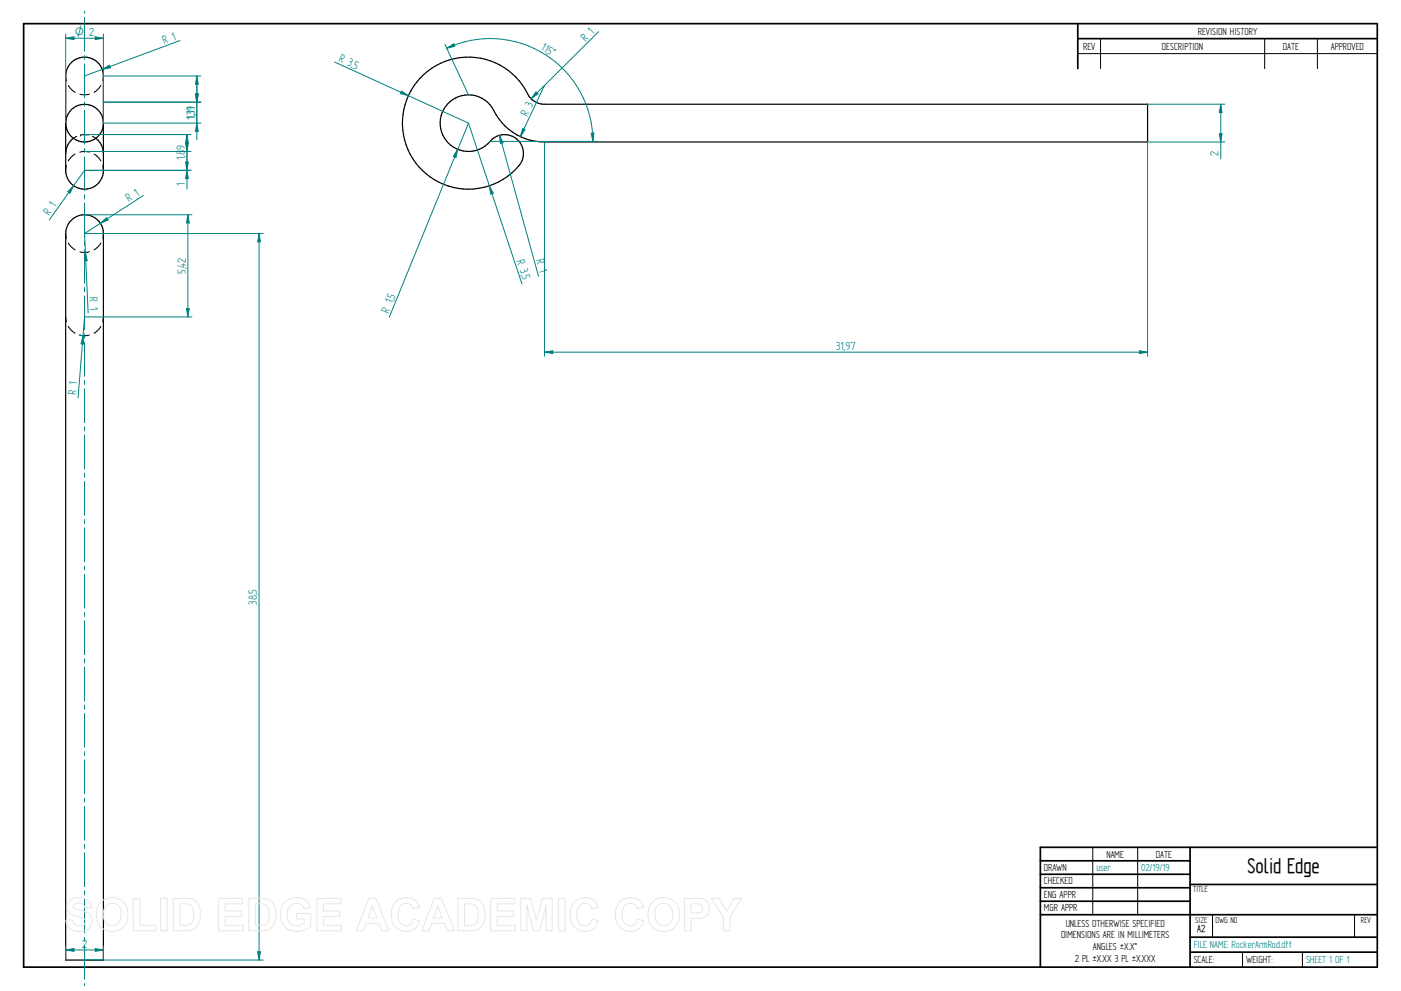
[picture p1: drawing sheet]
<svg xmlns="http://www.w3.org/2000/svg" width="594mm" height="420mm" viewBox="0 0 594 420" stroke-linecap="round" stroke-linejoin="round" font-family="sans-serif">
<g fill="none" stroke="#000" stroke-width=".72">
<path d="M10 10h574v400h-574zM457 10v19.1M457 16.4h127M504.6 359.2v50.8M584 359.2h-142.9v50.8M441.1 365h63.5M441.1 370.7h63.5M441.1 376.4h63.5M504.6 375h79.4M441.1 382.1h63.5M441.1 387.8h142.9M504.6 397.3h79.4"/>
<path d="M504.6 403.7h79.4"/>
</g>
<g fill="none" stroke="#000" stroke-width=".42">
<path d="M466.7 16.4v12.7M536.3 16.4v12.7M558.6 16.4v12.7M27.8 32.2l.3 2.1M29 36.2l.8 1.3 2.1 1.6M33.9 39.9l1.9 .3 2.1-.3M42.8 36.2l-.9 1.3-2 1.6M43.9 32.2l-.3 2M457 22.7h127M32.5 57.8l-1.4 .8M34.2 57.2h.1M34.2 57.2h3.3"/>
<path d="M39.2 57.8l1.4 .8M28.1 70.2l-.3 2M31.8 65.3l-2 1.7-.9 1.2M37.9 64.5l-2.1-.3-2 .3M39.9 65.3l1.2 .9 1.7 2M43.6 70.1l.3 2.1M27.8 99l.3 2.1M43.9 99l-.3 2M29 103.1l.8 1.2 2.1 1.7M33.9 106.8l1.9 .2 2.1-.2M42.8 103l-1.7 2.1-1.2 .8M27.8 134.4l.3 2"/>
<path d="M28.9 138.3l.9 1.3 2 1.7M42.8 138.4l-.9 1.2-2 1.7M43.9 134.4l-.3 2M33.8 142.1l2 .3 2.1-.3M463.4 359.2v28.6M482.4 359.2v28.6M514.2 387.9v9.4M574.4 387.9v9.4M526.9 403.7v6.3M552.3 403.7v6.3"/>
</g>
<path d="M29.8 27a8 8 0 0 1 8.9-2.3 8 8 0 0 1 5.2 7.5v40a8 8 0 0 1-8.1 8 8 8 0 0 1-8-8v-40l.4-2.2zM178.1 33.1a28.1 28.1 0 0 1 46.2 7.6 8 8 0 0 0 6.6 3.5h255.7v16h-255.7a24.4 24.4 0 0 1-22.2-14.6 12 12 0 0 0-18-2.3 12 12 0 0 0 0 18 12 12 0 0 0 17.9-2.2 8.1 8.1 0 0 1 11.7 1.1 8.1 8.1 0 0 1-1.7 11.6 28 28 0 0 1-39.3 .6 28 28 0 0 1-1.2-39.3zM27.9 51.6a8 8 0 0 1 12.1-6.2 8 8 0 0 1 0 13.6 8 8 0 0 1-12.1-6.2M31.1 58.6a8.2 8.2 0 0 0-3.3 6.5M40.6 58.6a8 8 0 0 1 3.3 6.5M30.6 93a8 8 0 0 1 8.6-1.2 8 8 0 0 1 4.7 7.2v308h-16.1v-308l.4-2.2a7.4 7.4 0 0 1 2.4-3.8z" fill="none" stroke="#000" stroke-width=".51"/>
<path d="M27.8 401v6M27.8 402.8l3.6-.6v1.2zM43.9 401v6" fill="none" stroke="#008080" stroke-width=".42"/>
<path d="M27.8 402.8l3.6-.6v1.2z" fill="#008080"/>
<path d="M40.4 402.2l3.5 .6-3.5 .6z" fill="none" stroke="#008080" stroke-width=".42"/>
<path d="M40.4 402.2l3.5 .6-3.5 .6z" fill="#008080"/>
<path d="M35.8 99h75.8M109.8 99l.6 3.5h-1.1zM27.8 402.8h16.1M35.8 407h75.8" fill="none" stroke="#008080" stroke-width=".42"/>
<path d="M109.8 99l.6 3.5h-1.1z" fill="#008080"/>
<path d="M109.3 403.5h1.1l-.6 3.5z" fill="none" stroke="#008080" stroke-width=".42"/>
<path d="M109.3 403.5h1.1l-.6 3.5z" fill="#008080"/>
<path d="M42.6 94.7l2.6-2.4 .6 1zM60.8 82.8l-25 16.2M109.8 99v308" fill="none" stroke="#008080" stroke-width=".42"/>
<path d="M42.6 94.7l2.6-2.4 .6 1z" fill="#008080"/>
<path d="M35.8 99l1.6 33.6M36.2 107l.8 3.5h-1.2z" fill="none" stroke="#008080" stroke-width=".42"/>
<path d="M36.2 107l.8 3.5h-1.2z" fill="#008080"/>
<path d="M35.8 134.4l-2.7 34.3M33.5 142l2.3 .4M35.2 142.3l.3 3.6-1.1-.1z" fill="none" stroke="#008080" stroke-width=".42"/>
<path d="M35.2 142.3l.3 3.6-1.1-.1z" fill="#008080"/>
<path d="M35.8 91.1h45.6M35.8 134.4h45.6M79.1 130.9h1.2l-.6 3.5z" fill="none" stroke="#008080" stroke-width=".42"/>
<path d="M79.1 130.9h1.2l-.6 3.5z" fill="#008080"/>
<path d="M79.7 91.1l.6 3.4h-1.2z" fill="none" stroke="#008080" stroke-width=".42"/>
<path d="M79.7 91.1l.6 3.4h-1.2z" fill="#008080"/>
<path d="M35.8 72.2l-14.9 21.1M28.7 81.2l2.5-2.5-1.5 3.2zM79.7 91.1v43.3" fill="none" stroke="#008080" stroke-width=".42"/>
<path d="M28.7 81.2l2.5-2.5-1.5 3.2z" fill="#008080"/>
<path d="M35.8 72.2h45.2M35.8 64.2h45.2M79.3 72.2l.5 3.5h-1.1z" fill="none" stroke="#008080" stroke-width=".42"/>
<path d="M79.3 72.2l.5 3.5h-1.1z" fill="#008080"/>
<path d="M78.7 60.7h1.1l-.5 3.5z" fill="none" stroke="#008080" stroke-width=".42"/>
<path d="M78.7 60.7h1.1l-.5 3.5z" fill="#008080"/>
<path d="M35.8 57.1h45.2M79.3 57.2v22.9M35.8 72.2h45.2M78.7 68.7h1.1l-.5 3.5z" fill="none" stroke="#008080" stroke-width=".42"/>
<path d="M78.7 68.7h1.1l-.5 3.5z" fill="#008080"/>
<path d="M79.3 57.1l.5 3.5h-1.1z" fill="none" stroke="#008080" stroke-width=".42"/>
<path d="M79.3 57.1l.5 3.5h-1.1z" fill="#008080"/>
<path d="M27.8 14.4v37.8M40.4 15.6l3.5 .6-3.5 .6zM43.9 14.4v37.8M79.3 57.1v15.1" fill="none" stroke="#008080" stroke-width=".42"/>
<path d="M40.4 15.6l3.5 .6-3.5 .6z" fill="#008080"/>
<path d="M27.8 16.2l3.6-.6v1.2z" fill="none" stroke="#008080" stroke-width=".42"/>
<path d="M27.8 16.2l3.6-.6v1.2z" fill="#008080"/>
<path d="M27.8 16.2h16.1M76.3 17.2l-40.5 15M43.4 29.4l3-1.8 .5 1.1z" fill="none" stroke="#008080" stroke-width=".42"/>
<path d="M43.4 29.4l3-1.8 .5 1.1z" fill="#008080"/>
<path d="M43.9 32.2h41.3M82.9 39.8h1.2l-.6 3.5zM43.9 43.3h41.3" fill="none" stroke="#008080" stroke-width=".42"/>
<path d="M82.9 39.8h1.2l-.6 3.5z" fill="#008080"/>
<path d="M83.5 32.2l.6 3.5h-1.2z" fill="none" stroke="#008080" stroke-width=".42"/>
<path d="M83.5 32.2l.6 3.5h-1.2z" fill="#008080"/>
<path d="M83.5 32.2v19.8M43.9 52.2h41.3M43.9 43.3h41.3M83.5 52.2l.6 3.5h-1.2z" fill="none" stroke="#008080" stroke-width=".42"/>
<path d="M83.5 52.2l.6 3.5h-1.2z" fill="#008080"/>
<path d="M82.9 39.8h1.2l-.6 3.5z" fill="none" stroke="#008080" stroke-width=".42"/>
<path d="M82.9 39.8h1.2l-.6 3.5z" fill="#008080"/>
<path d="M83.5 36.3v22.9M198.7 52.2l-33.6 82.2M194.1 63.3l-.8 3.5-1.1-.5z" fill="none" stroke="#008080" stroke-width=".42"/>
<path d="M194.1 63.3l-.8 3.5-1.1-.5z" fill="#008080"/>
<path d="M230.9 36.2l-10.3 21.7M221.6 54.5l1 .5-2 2.9z" fill="none" stroke="#008080" stroke-width=".42"/>
<path d="M221.6 54.5l1 .5-2 2.9z" fill="#008080"/>
<path d="M253.8 13.5l-28.6 28.4M227.3 39l.8 .8-2.9 2.1z" fill="none" stroke="#008080" stroke-width=".42"/>
<path d="M227.3 39l.8 .8-2.9 2.1z" fill="#008080"/>
<path d="M141.9 26.3l56.8 25.9M170.2 38.6l3 2-3.5-.9z" fill="none" stroke="#008080" stroke-width=".42"/>
<path d="M170.2 38.6l3 2-3.5-.9z" fill="#008080"/>
<path d="M211.8 57.4l16.6 59.8M211.8 57.4l1.5 3.2-1.1 .3z" fill="none" stroke="#008080" stroke-width=".42"/>
<path d="M211.8 57.4l1.5 3.2-1.1 .3z" fill="#008080"/>
<path d="M198.7 52.2l22.6 68.2M207.5 78.8l1.7 3.1-1.1 .4z" fill="none" stroke="#008080" stroke-width=".42"/>
<path d="M207.5 78.8l1.7 3.1-1.1 .4z" fill="#008080"/>
<path d="M230.9 60.2v90.8M486.6 60.2v90.8M230.9 149.3l3.5-.6v1.2z" fill="none" stroke="#008080" stroke-width=".42"/>
<path d="M230.9 149.3l3.5-.6v1.2z" fill="#008080"/>
<path d="M483.1 148.7l3.5 .6-3.5 .6z" fill="none" stroke="#008080" stroke-width=".42"/>
<path d="M483.1 148.7l3.5 .6-3.5 .6z" fill="#008080"/>
<path d="M486.6 44.2h32.8M517.6 44.2l.6 3.5h-1.1zM486.6 60.2h32.8M230.9 149.3h255.7" fill="none" stroke="#008080" stroke-width=".42"/>
<path d="M517.6 44.2l.6 3.5h-1.1z" fill="#008080"/>
<path d="M517.1 56.7h1.1l-.6 3.5z" fill="none" stroke="#008080" stroke-width=".42"/>
<path d="M517.1 56.7h1.1l-.6 3.5z" fill="#008080"/>
<path d="M188.7 18.8l10 21.4M207.8 59.9h45.3M250.7 56.5l1.1-.1-.4 3.5zM517.6 44.2v23.2" fill="none" stroke="#008080" stroke-width=".42"/>
<path d="M250.7 56.5l1.1-.1-.4 3.5z" fill="#008080"/>
<path d="M189.4 20.4l3-1.9 .5 1.1z" fill="none" stroke="#008080" stroke-width=".42"/>
<path d="M189.4 20.4l3-1.9 .5 1.1z" fill="#008080"/>
<g fill="none" stroke="#008080" stroke-width=".42">
<path d="M35.8 4.8v.8M35.8 7.4v14.4M35.8 23.6v1.7M35.8 27.1v14.3M189.4 20.4a43.5 43.5 0 0 1 62 39.5M35.8 43.3v1.7M35.8 46.7v14.4M35.8 62.9v1.7M35.8 66.4v14.4M35.8 82.6v1.7M35.8 86.1v14.4M35.8 102.3v1.7"/>
<path d="M35.8 105.8v14.3M35.8 122v1.7M35.8 125.4v14.4M35.8 141.6v1.7M35.8 145.1v14.4M35.8 161.3v1.7M35.8 164.8v14.4M35.8 181v1.7M35.8 184.4v14.4M35.8 200.7v1.7M35.8 204.1v14.4M35.8 220.3v1.7"/>
<path d="M35.8 223.8v14.4M35.8 240v1.7M35.8 243.5v14.4M35.8 259.7v1.7M35.8 263.1v14.4M35.8 279.3v1.8M35.8 282.8v14.4M35.8 299v1.7M35.8 302.5v14.4M35.8 318.7v1.7M35.8 322.2v14.3M35.8 338.4v1.7"/>
<path d="M35.8 341.8v14.4M35.8 358v1.7M35.8 361.5v14.4M35.8 377.7v1.7M35.8 381.2v14.4M35.8 397.4v1.7M35.8 400.9v14.3M35.8 417v.9"/>
</g>
<g fill="none" stroke="#e6e6e6" stroke-width=".42">
<path d="M29.6 381.8a6.5 6.5 0 0 1 8.5 .8l.6 2.2-2.8 .1a2.7 2.7 0 0 0-2.1-2 2.7 2.7 0 0 0-2.7 1.1 1.87 1.87 0 0 0 2.2 1.8l1.4 .4a4.4 4.4 0 0 1 4 6.2 6.4 6.4 0 0 1-9.1 1.3l-1.2-1.8-.5-1.7 2.7-.3a2.94 2.94 0 0 0 2.6 2.6 2.94 2.94 0 0 0 3.1-1.9 2.67 2.67 0 0 0-2.9-1.8 4.9 4.9 0 0 1-5-4.3l.4-1.6zM42.8 382.4a6.9 6.9 0 0 1 8.3-.8 6.9 6.9 0 0 1 3 7.7 6.7 6.7 0 0 1-8 5.5 6.7 6.7 0 0 1-5.1-8.3 6.1 6.1 0 0 1 1.8-4.1zM44.8 384.2a3.9 3.9 0 0 1 4.6-.8 3.9 3.9 0 0 1 2 4.3 3.8 3.8 0 0 1-1.9 4.3 3.8 3.8 0 0 1-4.6-.7 6.6 6.6 0 0 1-.1-7.1zM56.5 381h2.8v11.3h6.9v2.3h-9.7zM68.1 380.9h2.8v13.7h-2.8zM73.5 380.9h5a5.9 5.9 0 0 1 6.5 7 5.9 5.9 0 0 1-6.3 6.7h-5.2zM76.3 383.2h1.8a3.4 3.4 0 0 1 4 3.9v1.2a3.2 3.2 0 0 1-3.8 4h-2zM92.7 380.9h10.2v2.3h-7.4v3h6.9v2.4h-6.9v3.7h7.7v2.3h-10.5zM105.5 380.9h5.1a5.9 5.9 0 0 1 6.4 7 5.9 5.9 0 0 1-6.3 6.7h-5.2zM108.3 383.2h1.9a3.4 3.4 0 0 1 4 3.9v1.2a3.2 3.2 0 0 1-3.8 4h-2.1zM120.9 382.4a7.3 7.3 0 0 1 9.7 .1l1 2.2-2.7 .5a3.7 3.7 0 0 0-4.6-2 3.7 3.7 0 0 0-2.5 4.4 4.2 4.2 0 0 0 2.2 4.5 4.2 4.2 0 0 0 5-.8v-1.7h-3.2v-2.3h6v5.4a8.1 8.1 0 0 1-11.8-.8 8.3 8.3 0 0 1 .9-9.5zM134.4 380.9h10.2v2.3h-7.4v3h6.9v2.4h-6.9v3.7h7.6v2.3h-10.4z"/>
<path d="M156.4 380.9h3l5.5 13.7h-3l-1.2-3.1h-5.5l-1.1 3.1h-3zM157.9 384.1l1.9 5.1h-3.7zM167.7 382.5a6 6 0 0 1 10.2 2.1l-2.8 .7a3.2 3.2 0 0 0-3.9-2.2 3.2 3.2 0 0 0-2.4 3.8 4.6 4.6 0 0 0 2.5 5.5 3.2 3.2 0 0 0 4-2.8l2.6 .8a6.1 6.1 0 0 1-7.2 4.3 6.1 6.1 0 0 1-4.8-6.8 7.7 7.7 0 0 1 1.8-5.4zM184.1 380.9h3.1l5.5 13.7h-3l-1.2-3.1h-5.5l-1.1 3.1h-3zM185.7 384.1l1.9 5.1h-3.8zM194.2 380.9h5a5.9 5.9 0 0 1 6.5 7 5.9 5.9 0 0 1-6.3 6.7h-5.2zM197 383.2h1.8a3.4 3.4 0 0 1 4 3.9v1.2a3.2 3.2 0 0 1-3.8 4h-2zM208.1 380.9h10.2v2.3h-7.4v3h6.9v2.4h-6.9v3.7h7.6v2.3h-10.4zM220.8 380.9h4.2l2.5 9.3 2.4-9.3h4.2v13.7h-2.5l-.1-10.8-2.7 10.8h-2.7l-2.7-10.8v10.8h-2.6zM236.8 380.9h2.8v13.7h-2.8zM243.5 382.5a6 6 0 0 1 10.2 2.1l-2.8 .7a3.2 3.2 0 0 0-3.8-2.2 3.2 3.2 0 0 0-2.4 3.8 4.6 4.6 0 0 0 2.4 5.5 3.2 3.2 0 0 0 4-2.8l2.6 .8a6.1 6.1 0 0 1-7.2 4.3 6.1 6.1 0 0 1-4.7-6.8 7.7 7.7 0 0 1 1.7-5.4zM262.7 382.5a6 6 0 0 1 10.2 2.1l-2.7 .7a3.2 3.2 0 0 0-3.9-2.2 3.2 3.2 0 0 0-2.4 3.8 4.6 4.6 0 0 0 2.4 5.5 3.2 3.2 0 0 0 4-2.8l2.7 .8a6.1 6.1 0 0 1-7.2 4.3 6.1 6.1 0 0 1-4.8-6.8 7.7 7.7 0 0 1 1.7-5.4z"/>
<path d="M276.7 382.4a6.9 6.9 0 0 1 8.3-.8 6.9 6.9 0 0 1 3 7.7 6.7 6.7 0 0 1-8.1 5.5 6.7 6.7 0 0 1-5.1-8.3 6.1 6.1 0 0 1 1.9-4.1zM278.7 384.2a3.9 3.9 0 0 1 4.6-.8 3.9 3.9 0 0 1 1.9 4.3 3.8 3.8 0 0 1-1.8 4.3 3.8 3.8 0 0 1-4.7-.7 6.6 6.6 0 0 1 0-7.1zM290.3 380.9h5.2a4.4 4.4 0 0 1 5.4 4.3 4.4 4.4 0 0 1-5.4 4.2h-2.4v5.2h-2.8zM293.1 383.2h1.8a2.1 2.1 0 0 1 2.6 .6 2.1 2.1 0 0 1 0 2.6 3.4 3.4 0 0 1-2.9 .7h-1.5zM301.6 380.9h3.3l3.2 5.4 3.2-5.4h3.2l-5 7.9v5.8h-2.8v-5.8z"/>
</g>
<text font-size="10.1" x="529" y="370.2">Solid Edge</text>
<g font-size="5.6" fill="#008080">
<text x="37.8" y="15.3">2</text>
<text x="248.3" y="17.7" transform="rotate(-45 248.3 17.7)">R 1</text>
<text x="69.6" y="18.7" transform="rotate(-20 69.6 18.7)">R 1</text>
<text x="229.1" y="20.7" transform="rotate(33 229.1 20.7)">115°</text>
<text x="143.3" y="26" transform="rotate(25 143.3 26)">R 3,</text>
<text x="149.3" y="28.7" transform="rotate(25 149.3 28.7)">5</text>
<text x="82.6" y="50.8" transform="rotate(-90 82.6 50.8)">1,39</text>
<text x="82.6" y="50.2" transform="rotate(-90 82.6 50.2)">1,11</text>
<text x="223.7" y="49.4" transform="rotate(-65 223.7 49.4)">R 3</text>
<text x="78.4" y="67.9" transform="rotate(-90 78.4 67.9)">1,89</text>
<text x="516.8" y="66.2" transform="rotate(-90 516.8 66.2)">2</text>
<text x="78.4" y="78.9" transform="rotate(-90 78.4 78.9)">1</text>
<text x="54.6" y="85.8" transform="rotate(-33 54.6 85.8)">R 1</text>
<text x="20.9" y="91.8" transform="rotate(-55 20.9 91.8)">R 1</text>
<text x="219.1" y="110.7" transform="rotate(71 219.1 110.7)">R 3,</text>
<text x="227.4" y="110.4" transform="rotate(75 227.4 110.4)">R 1</text>
<text x="78.8" y="116.1" transform="rotate(-90 78.8 116.1)">5,42</text>
<text x="221.1" y="117" transform="rotate(71 221.1 117)">5</text>
<text x="38" y="125.8" transform="rotate(87 38 125.8)">R 1</text>
<text x="167.1" y="127.2" transform="rotate(-68 167.1 127.2)">5</text>
<text x="164.8" y="132.9" transform="rotate(-68 164.8 132.9)">R 1,</text>
<text x="354.6" y="148.4">31,97</text>
<text x="32.3" y="167.4" transform="rotate(-85 32.3 167.4)">R 1</text>
<text x="109" y="256.4" transform="rotate(-90 109 256.4)">38,5</text>
<text x="34.8" y="401.9">2</text>
</g>
<text font-size="5.4" fill="#008080" x="31.8" y="15.3">O</text>
<g font-size="4.9">
<text x="507.9" y="14.7">REVISION HISTORY</text>
<text x="459.3" y="21">REV</text>
<text x="492.7" y="21">DESCRIPTION</text>
<text x="544" y="21">DATE</text>
<text x="564.3" y="21">APPROVED</text>
<text x="469.1" y="363.6">NAME</text>
<text x="490.1" y="363.6">DATE</text>
<text x="442.7" y="369.3">DRAWN</text>
<text x="442.7" y="375">CHECKED</text>
<text x="442.7" y="380.7">ENG APPR</text>
<text x="442.7" y="386.4">MGR APPR</text>
<text x="451.9" y="392.9">UNLESS OTHERWISE SPECIFIED</text>
<text x="449.9" y="397.9">DIMENSIONS ARE IN MILLIMETERS</text>
<text x="455.7" y="407.8">2 PL ±X.XX 3 PL ±X.XXX</text>
<text x="463.5" y="402.9">ANGLES ±X.X°</text>
<text x="506.2" y="408.3">SCALE:</text>
<text x="528.4" y="408.3">WEIGHT:</text>
</g>
<g font-size="4.9" fill="#008080">
<text x="464.9" y="369.3">user</text>
<text x="483.9" y="369.3">02/19/19</text>
<text x="506.2" y="402">FILE NAME: RockerArmRod.dft</text>
<text x="553.8" y="408.4">SHEET 1 OF 1</text>
</g>
<text font-size="4.8" x="507.7" y="395.3">A2</text>
<g font-size="4.1">
<text x="505.9" y="378.3">TITLE</text>
<text x="506.9" y="391.1">SIZE</text>
<text x="515.4" y="391.1">DWG NO</text>
<text x="577" y="391.1">REV</text>
</g>
</svg>
